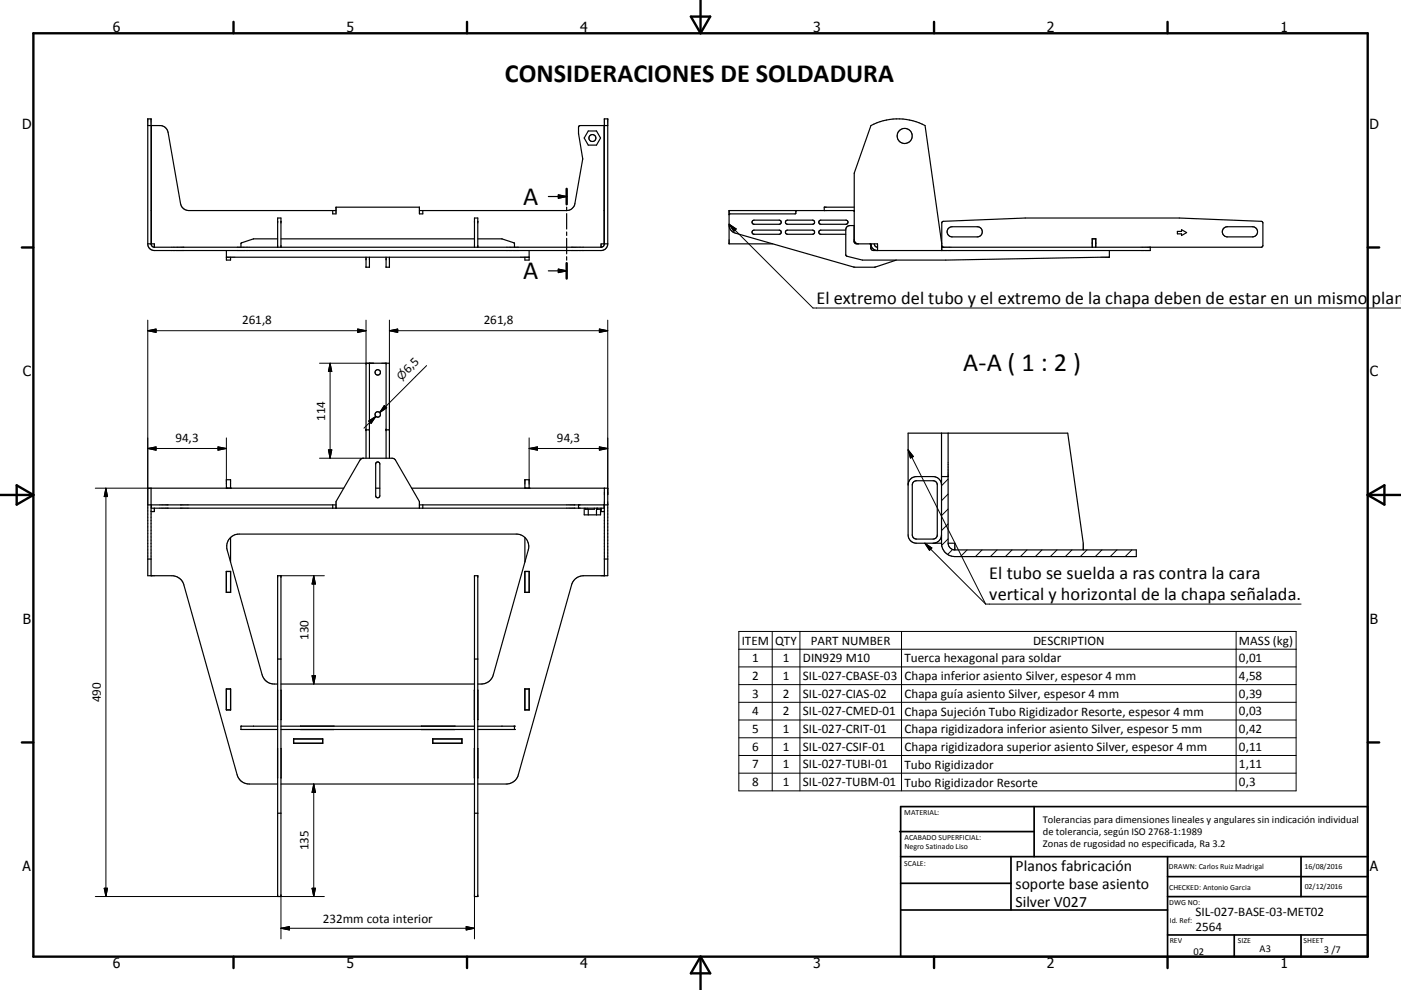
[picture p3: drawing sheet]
<svg xmlns="http://www.w3.org/2000/svg" width="420mm" height="297mm" viewBox="0 0 420 297" stroke-linecap="round" stroke-linejoin="round" font-family="sans-serif">
<g fill="none" stroke="#000" stroke-width=".36">
<path d="M44.3 37.7h1M176.4 39.3h2.4l1.2 2.1-1.2 2.1h-2.4l-1.3-2.1zM181.2 37.7h1M164.4 59h5.5M167.4 58.5l2.5 .5-2.5 .5zM169.9 56.6v4.7M173.4 40.1v-1.9l.4-.5h7.3v35.5M173.4 40.1l.1 .1M173.5 40.2l1.2 7.6-2.3 13.3a2.55 2.55 0 0 1-2.5 2.1M44.3 73.2v-37.5h1v37.5l.2 .6 .8 .4M44.3 73.2h2v1M44.3 73.2a1.97 1.97 0 0 0 2 2h133.9a1.97 1.97 0 0 0 2-2"/>
<path d="M45.3 63.2h.1M46.3 74.2h133.9M67.9 75.2v2.8h1.2v-.8M67.9 77.2h90.7M83.2 74.2v-8.8h1v8.8M83.2 71.7h-7.2l-3.7 1.2-.1 1.3M84.2 71.7h58.1M99.8 63.2v1h.9v-2h25v2h1.1v-1M100.7 63.2h-44.1a2.55 2.55 0 0 1-2.5-2.1l-3.7-21.4a2.5 2.5 0 0 0-2.5-2h-2.5v35.5M109.7 77.2v3h1.1v-3M115.8 77.2v3h1v-3M125.7 63.2h44.2"/>
<path d="M142.3 74.2v-8.8h.9v8.8M143.2 71.7h7.3l3.6 1.2 .1 1.3M158.6 75.2v2.8h-1.2v-.8M169.9 62.2v1M169.9 64.1v4.6M169.9 69.6v1M169.9 71.5v4.7M169.9 77v1.1M169.9 78.9v4.7M181.1 63.2h.1M182.2 73.2v-37.5h-1v37.5l-.2 .6-.8 .4M182.2 73.2h-2v1"/>
<path d="M218.6 67.5a2.51 2.51 0 0 0 1.8 2.4l35.5 10.2h6.5l6.3-2.1M225.6 66.2l.5-.2h7.5a.62 .62 0 0 1 .6 .7 .62 .62 0 0 1-.6 .6h-7.5a.62 .62 0 0 1-.6-.4 .62 .62 0 0 1 .1-.7zM225.6 69.2l.5-.2h7.5a.62 .62 0 0 1 .6 .7 .62 .62 0 0 1-.6 .6h-7.5a.62 .62 0 0 1-.6-.4 .62 .62 0 0 1 .1-.7zM235.6 66.2l.5-.2h7.5a.62 .62 0 0 1 .6 .7 .62 .62 0 0 1-.6 .6h-7.5a.62 .62 0 0 1-.6-.4 .62 .62 0 0 1 .1-.7zM235.6 69.2l.5-.2h7.5a.62 .62 0 0 1 .6 .7 .62 .62 0 0 1-.6 .6h-7.5a.62 .62 0 0 1-.6-.4 .62 .62 0 0 1 .1-.7zM238.8 63.2l-.2 .8-.2 .2h-19.6l-.2 .2M245.6 66.2l.5-.2h7.5a.62 .62 0 0 1 .6 .7 .62 .62 0 0 1-.6 .6h-7.5a.62 .62 0 0 1-.6-.4 .62 .62 0 0 1 .1-.7zM253.6 69h-7.5a.62 .62 0 0 0-.6 .7 .62 .62 0 0 0 .6 .6h7.5M256 63.2l.1 .2M256.1 72.6l.2 .4 .5 .2h6.3v2a1.97 1.97 0 0 1-2-2M256.1 72.6v-4.9h-1.3a1.21 1.21 0 0 0-1.2 1.2l.1 7.8 4.9 1.3h25l49-.8v-2M256.1 63.2h-37.5v10h13.1"/>
<path d="M256.1 72.6v-20.7l5-14.2a17.4 17.4 0 0 1 16.2 0l5 35.5M256.1 62.2h-9v1M256.1 71.9a1.21 1.21 0 0 0 1.2 1.3M260.8 73.2l.3 .1M260.9 73.2l.2 .1M261.1 73.3v1.3M261.1 73.4v1.2M262.1 73.2l.2 .6 .8 .4M282.3 74.2h95.8l.5-.5v-6.8l-.5-.5-24.5-1h-46.2l-24.6 1-.5 .5v8.3M282.3 73.7l.6 .5M284.4 68.5l1.1-.5h7.5a1.52 1.52 0 0 1 1.5 1.5 1.52 1.52 0 0 1-1.5 1.6h-7.5a1.53 1.53 0 0 1-1.4-1 1.53 1.53 0 0 1 .3-1.6zM327.5 74.2v-2.6h1v2.6"/>
<path d="M344.9 74.2v1h-83.1l-.3-.1-.4-.5M353 69.4h1.2v-.5l1.6 .9-1.6 .9v-.5h-1.2zM366.9 68.5l1.1-.5h7.5a1.52 1.52 0 0 1 1.5 1.5 1.52 1.52 0 0 1-1.5 1.6h-7.5a1.53 1.53 0 0 1-1.4-1 1.53 1.53 0 0 1 .3-1.6zM164.4 81.3h5.5M167.4 80.8l2.5 .5-2.5 .5zM110.8 109v28.5M115.8 109v28.5M109.7 137.5v-28.5h7.1v28.5M109.7 129h1.1M112.7 138.9a.64 .64 0 0 1 .7-.3 .64 .64 0 0 1 .5 .6v9.5a.62 .62 0 0 1-.6 .6 .62 .62 0 0 1-.7-.6zM115.8 129h1M282.3 130v33"/>
<path d="M284.3 130v33M44.3 151.5h56.4M45.3 146.5v26.2M45.4 151.5v1h135.7v-1M46.3 152.5v1h-1M67.9 146.5v-2.6h1.2v2.6M99.8 151.5v1M100.7 152.5v-2l7.2-12.4 .3-.4 .8-.2h8.5l.8 .2 7.4 12.8v2M103.1 146.5h-58.8v26.2h7.2a3.7 3.7 0 0 1 3.6 2.8l16 57a3.7 3.7 0 0 0 3.6 2.7h8.5M112.6 146.5h1.3M123.4 146.5h58.8v26.2h-7.2a3.7 3.7 0 0 0-3.6 2.8l-16 57a3.7 3.7 0 0 1-3.6 2.7h-8.6M125.7 151.5h56.5"/>
<path d="M126.8 151.5v1M157.4 146.5v-2.6h1.2v2.6M173.4 151.5v1M175.1 152.5v2h4.9v-1.7h-.9v-.3M175.5 152.5v.3h2.7v-.3M176 152.5v.3M176.4 152.8v1.7M178.8 152.5v2M180.2 152.5v1h1M181.2 146.5v26.2M272.3 145.5a2.5 2.5 0 0 1 2.5-2.5h5a2.51 2.51 0 0 1 2.5 2.5M273.9 144.6l.9-.4h5a1.22 1.22 0 0 1 1.2 1.3v15a1.26 1.26 0 0 1-1.2 1.2h-5a1.31 1.31 0 0 1-1.3-1.2v-15z"/>
<path d="M282.3 143h2M44.3 167.7h1M67.8 171.4h1.3v6.3h-1.3zM67.9 171.4v6.3M67.9 171.5h1.2M69.1 161.3v7.3M69.1 171.4v6.3M83.2 172.7h1v96.3h-1zM142.3 172.7h.9v96.3h-.9zM157.3 171.4h1.3l.1 6.3h-1.4zM157.4 161.3v7.3M157.4 171.4v6.3"/>
<path d="M157.4 171.5h1.2M181.2 167.7h1M282.3 163h-7.5a2.5 2.5 0 0 1-2.5-2.5v-30.5h47.8l4.7 33v2M282.3 163a4 4 0 0 0 4 4h54.4v-2h-54.4M282.3 160.5a2.51 2.51 0 0 1-2.5 2.5M284.3 163a2.02 2.02 0 0 0 2 2M284.3 163h2v2M83.2 197.7h1M142.3 197.7h.9M67.8 206.7h1.3v6.3h-1.3zM67.9 206.7v6.3M67.9 213h1.2"/>
<path d="M69.1 206.7v6.3M83.2 217.9h-11v1h11M83.2 207.1v8.8M83.2 205.2a4 4 0 0 1-4.6-2.7l-10.5-37.5a3.7 3.7 0 0 1 3.6-4.8h83.1a3.7 3.7 0 0 1 3.6 4.8l-10.5 37.5a4 4 0 0 1-4.7 2.7M84.2 207.1v8.8M84.2 205.2h58.1M84.2 218.9h58.1M84.2 217.9h58.1M90.1 217.9h10M90.1 218.9h.1M100.1 218.9h.1M126.3 217.9h10.1"/>
<path d="M126.3 218.9h.1M136.4 218.9h.1M142.3 207.1v8.8M143.2 217.9h11v1h-11M143.2 207.1v8.8M157.3 206.7h1.3l.1 6.3h-1.4zM157.4 206.7v6.3M157.4 213h1.2M83.2 224.6v8.8M84.2 224.6v8.8M84.2 235.2h58.1M88 221.7h8.8v1.3h-8.8z"/>
<path d="M88 221.7v1.3M129.7 221.7h8.8v1.3h-8.8zM138.5 221.7v1.3M142.3 224.6v8.8M143.2 224.6v8.8M83.2 244h1M142.3 244h.9"/>
<circle cx="177.6" cy="41.4" r="1.05"/>
<circle cx="271.2" cy="40.8" r="2.26"/>
<circle cx="113.3" cy="111.7" r=".8"/>
<circle cx="113.2" cy="124.3" r=".81"/>
</g>
<g fill="#000">
<circle cx="67.9" cy="146.4" r=".18"/>
<circle cx="69.1" cy="146.4" r=".18"/>
<circle cx="157.4" cy="146.4" r=".18"/>
<circle cx="158.6" cy="146.4" r=".18"/>
<circle cx="154.2" cy="218.9" r=".18"/>
<circle cx="154.2" cy="217.9" r=".18"/>
</g>
<g fill="none" stroke="#000" stroke-width=".71">
<path d="M10 10h400v277h-400zM70 6.6v3.4M140 6.6v3.4M207.1 5h5.8l-2.9 5zM210 0v10M280 6.6v3.4M350 6.6v3.4M169.9 56.6v4.7M6.6 74.2h3.4M169.9 78.9v4.7M410 74.2h3.5M0 148.5h10"/>
<path d="M5 145.6l5 2.9-5 2.9zM410 148.5h10.1M410 148.5l5.1-2.9v5.8zM6.6 222.7h3.4M410 222.7h3.5M70 287v3.4M140 287v3.4M210 287v10M210 287l2.9 5h-5.8zM280 287v3.4M350 287v3.4"/>
</g>
<g fill="none" stroke="#000" stroke-width=".51">
<path d="M269.7 249.5h40.3M270 242h140v45h-140zM270 257h140M303.1 257v16M310 242v15M350 257v30M390.1 257v12M270 265h33.1M270 273h80M350 269h60M350 263h60M350 280.5h60"/>
<path d="M370 280.5v6.5M390.1 280.5v6.5"/>
</g>
<path d="M167.4 58.5l2.5 .5-2.5 .5zM167.4 80.8l2.5 .5-2.5 .5z" fill="#000" stroke="#000" stroke-width=".36"/>
<g fill="none" stroke="#000" stroke-width=".3">
<path d="M218.6 67.3l25.1 25.1h176.4M218.6 67.3l2.1 1.4-.7 .7zM44.3 99.2l2.5-.5v1zM44.3 96v55.5M44.3 99.2h65.4M107.2 98.7l2.5 .5-2.5 .5zM109.7 96v13.2M116.8 99.2h65.4M116.8 99.2l2.4-.5v1zM116.8 96v13.2M179.7 98.7l2.5 .5-2.5 .5zM182.2 96v52.4"/>
<path d="M95.8 109h16.2M99 109v28.5M99 109l.5 2.5h-1zM127.9 109.7l-14.1 14.1M44.3 134.6h23.6M44.3 134.6l2.5-.5v1zM65.4 134.1l2.5 .5-2.5 .5zM67.9 131.4v12.5M95.8 137.5h13.2M98.5 135h1l-.5 2.5zM110.5 126.3l2.2-1.4-1.4 2.1zM112.7 124.9l-3.6 3.6"/>
<path d="M115.2 121.6l.7 .8-2.1 1.4zM115.6 122l-1.8 1.8M158.6 134.6h23.6M158.6 134.6l2.5-.5v1zM158.6 131.4v12.5M179.7 134.1l2.5 .5-2.5 .5zM272.3 135l23.2 46.2M272.3 135l1.5 2-.9 .4zM28.6 146.5h16.7M31.7 146.5v122.5M31.7 146.5l.5 2.5h-1zM284.3 157.2l-2 2"/>
<path d="M284.3 152.7l-2 2M284.3 148.2l-2 2M284.3 143.7l-2 2M84.2 172.7h13M94.1 172.7v32.5M94.1 172.7l.5 2.5h-1zM277.3 163l18.2 18.2M277.3 163l2.1 1.4-.7 .7zM284.3 161.7l-2 1.9M285.6 164.9l-1.5 1.4M289.9 165l-1.9 2M294.4 165l-2 2"/>
<path d="M298.9 165l-2 2M303.4 165l-2 2M307.9 165l-2 2M312.4 165l-2 2M316.9 165l-2 2M321.4 165l-2 2M325.9 165l-2 2M330.4 165l-2 2M334.9 165l-2.1 2M339.3 165l-2 2M221.5 189.4h167.1v47.9h-167.1zM221.5 194.8h167.1"/>
<path d="M231.5 189.4v47.9M239.8 189.4v47.9M270.3 189.4v47.9M295.5 181.2h94.6M370.6 189.4v47.9M93.6 202.7h1l-.5 2.5zM221.5 200.1h167.1M221.5 205.4h167.1M221.5 210.7h167.1M221.5 216h167.1M94.1 235.2v33.8M94.1 235.2l.5 2.5h-1z"/>
<path d="M221.5 221.3h167.1M221.5 226.7h167.1M221.5 232h167.1M28.6 269h54.6M31.2 266.5h1l-.5 2.5zM84.2 269h13M84.2 278.5h58.1M84.2 278.5l2.5-.5v1zM84.2 268.5v13.2M93.6 266.5h1l-.5 2.5zM139.8 278l2.5 .5-2.5 .5zM142.3 268.5v13.2"/>
</g>
<g fill="#000" stroke="#000" stroke-width=".3">
<path d="M218.6 67.3l2.1 1.4-.7 .7zM44.3 99.2l2.5-.5v1zM107.2 98.7l2.5 .5-2.5 .5zM116.8 99.2l2.4-.5v1zM179.7 98.7l2.5 .5-2.5 .5zM99 109l.5 2.5h-1zM44.3 134.6l2.5-.5v1zM65.4 134.1l2.5 .5-2.5 .5zM98.5 135h1l-.5 2.5zM110.5 126.3l2.2-1.4-1.4 2.1zM115.2 121.6l.7 .8-2.1 1.4zM158.6 134.6l2.5-.5v1z"/>
<path d="M179.7 134.1l2.5 .5-2.5 .5zM272.3 135l1.5 2-.9 .4zM31.7 146.5l.5 2.5h-1zM94.1 172.7l.5 2.5h-1zM277.3 163l2.1 1.4-.7 .7zM93.6 202.7h1l-.5 2.5zM94.1 235.2l.5 2.5h-1zM31.2 266.5h1l-.5 2.5zM84.2 278.5l2.5-.5v1zM93.6 266.5h1l-.5 2.5zM139.8 278l2.5 .5-2.5 .5z"/>
</g>
<g font-size="7.9">
<text x="151.4" y="24.6">CONSIDERACIONES DE SOLDADURA</text>
<text x="156.9" y="61.5">A</text>
<text x="156.9" y="83.7">A</text>
<text x="288.8" y="111.2">A-A ( 1 : 2 )</text>
</g>
<g font-size="5.5">
<text x="244.8" y="91.1">El extremo del tubo y el extremo de la chapa deben de estar en un mismo</text>
<text x="411.2" y="91.1">plan</text>
<text x="296.6" y="173.7">El tubo se suelda a ras contra la cara</text>
<text x="296.6" y="179.9">vertical y horizontal de la chapa señalada.</text>
</g>
<g font-size="4.7">
<text x="304.5" y="261.2">Planos fabricación</text>
<text x="304.5" y="266.6">soporte base asiento</text>
<text x="304.5" y="272">Silver V027</text>
</g>
<g font-size="4.2">
<text x="33.9" y="9.6">6</text>
<text x="103.9" y="9.6">5</text>
<text x="173.9" y="9.6">4</text>
<text x="243.8" y="9.6">3</text>
<text x="313.9" y="9.6">2</text>
<text x="383.9" y="9.6">1</text>
<text x="6.7" y="38.7">D</text>
<text x="410.5" y="38.7">D</text>
<text x="6.9" y="112.9">C</text>
<text x="410.7" y="112.9">C</text>
<text x="6.9" y="187.1">B</text>
<text x="410.7" y="187.1">B</text>
<text x="6.8" y="261.4">A</text>
<text x="410.7" y="261.4">A</text>
<text x="33.9" y="290.4">6</text>
<text x="103.9" y="290.4">5</text>
<text x="173.9" y="290.4">4</text>
<text x="243.8" y="290.4">3</text>
<text x="313.9" y="290.4">2</text>
<text x="383.9" y="290.4">1</text>
</g>
<g font-size="3.9">
<text x="72.6" y="97.2">261,8</text>
<text x="145" y="97.2">261,8</text>
<text x="122.3" y="112.3" transform="rotate(-45 122.3 112.3)">6,5</text>
<text x="97.5" y="126.2" transform="rotate(-90 97.5 126.2)">114</text>
<text x="52.6" y="132.5">94,3</text>
<text x="167" y="132.5">94,3</text>
<text x="92.5" y="191.9" transform="rotate(-90 92.5 191.9)">130</text>
<text x="222.4" y="193.4">ITEM</text>
<text x="232.4" y="193.4">QTY</text>
<text x="243.1" y="193.4">PART NUMBER</text>
<text x="309.7" y="193.4">DESCRIPTION</text>
<text x="371.4" y="193.5">MASS (kg)</text>
<text x="225.5" y="198.6">1</text>
<text x="225.5" y="204">2</text>
<text x="234.7" y="198.6">1</text>
<text x="234.7" y="204">1</text>
<text x="240.7" y="198.6">DIN929 M10</text>
<text x="240.7" y="204">SIL-027-CBASE-03</text>
<text x="271.2" y="198.7">Tuerca hexagonal para soldar</text>
<text x="371.4" y="198.6">0,01</text>
<text x="371.4" y="204">4,58</text>
<text x="225.5" y="209.3">3</text>
<text x="234.7" y="209.3">2</text>
<text x="240.7" y="209.3">SIL-027-CIAS-02</text>
<text x="271.2" y="204">Chapa inferior asiento Silver, espesor 4 mm</text>
<text x="271.2" y="209.4">Chapa guía asiento Silver, espesor 4 mm</text>
<text x="371.4" y="209.3">0,39</text>
<text x="30.2" y="210.7" transform="rotate(-90 30.2 210.7)">490</text>
<text x="225.5" y="214.6">4</text>
<text x="234.7" y="214.6">2</text>
<text x="240.7" y="214.6">SIL-027-CMED-01</text>
<text x="271.2" y="214.7">Chapa Sujeción Tubo Rigidizador Resorte, espesor 4 mm</text>
<text x="371.4" y="214.6">0,03</text>
<text x="225.5" y="219.9">5</text>
<text x="234.7" y="220">1</text>
<text x="240.7" y="220">SIL-027-CRIT-01</text>
<text x="271.2" y="220">Chapa rigidizadora inferior asiento Silver, espesor 5 mm</text>
<text x="371.4" y="220">0,42</text>
<text x="225.5" y="225.2">6</text>
<text x="234.7" y="225.2">1</text>
<text x="240.7" y="225.2">SIL-027-CSIF-01</text>
<text x="271.2" y="225.3">Chapa rigidizadora superior asiento Silver, espesor 4 mm</text>
<text x="371.4" y="225.2">0,11</text>
<text x="225.5" y="230.5">7</text>
<text x="234.7" y="230.5">1</text>
<text x="240.7" y="230.5">SIL-027-TUBI-01</text>
<text x="271.2" y="230.6">Tubo Rigidizador</text>
<text x="371.4" y="230.5">1,11</text>
<text x="225.5" y="235.9">8</text>
<text x="234.7" y="235.9">1</text>
<text x="240.7" y="235.9">SIL-027-TUBM-01</text>
<text x="271.2" y="236">Tubo Rigidizador Resorte</text>
<text x="371.4" y="235.9">0,3</text>
<text x="92.5" y="255.1" transform="rotate(-90 92.5 255.1)">135</text>
<text x="358.4" y="274.9">SIL-027-BASE-03-MET02</text>
<text x="96.8" y="276.9">232mm cota interior</text>
<text x="358.4" y="279.4">2564</text>
</g>
<text font-size="3.3" x="120.4" y="114.2" transform="rotate(-45 120.4 114.2)">⌀</text>
<g font-size="3.1">
<text x="312.7" y="246.8">Tolerancias para dimensiones lineales y angulares sin indicación individual</text>
<text x="312.7" y="250.4">de tolerancia, según ISO 2768-1:1989</text>
<text x="312.7" y="254">Zonas de rugosidad no especificada, Ra 3.2</text>
<text x="357.8" y="286.5">02</text>
<text x="377.6" y="285.6">A3</text>
<text x="396.9" y="285.9">3 /7</text>
</g>
<g font-size="2.4">
<text x="271.1" y="244.4">MATERIAL:</text>
<text x="271.2" y="252">ACABADO SUPERFICIAL:</text>
<text x="271.2" y="254.7">Negro Satinado Liso</text>
<text x="271.1" y="259.7">SCALE:</text>
<text x="350.4" y="260.8">DRAWN: Carlos Ruiz Madrigal</text>
<text x="391.1" y="260.6">16/08/2016</text>
<text x="350.5" y="267">CHECKED: Antonio Garcia</text>
<text x="391.2" y="266.7">02/12/2016</text>
<text x="350.5" y="271.4">DWG NO:</text>
<text x="350.7" y="276.9">Id. Ref:</text>
<text x="350.7" y="282.8">REV</text>
<text x="371.1" y="282.9">SIZE</text>
<text x="390.8" y="283">SHEET</text>
</g>
</svg>
